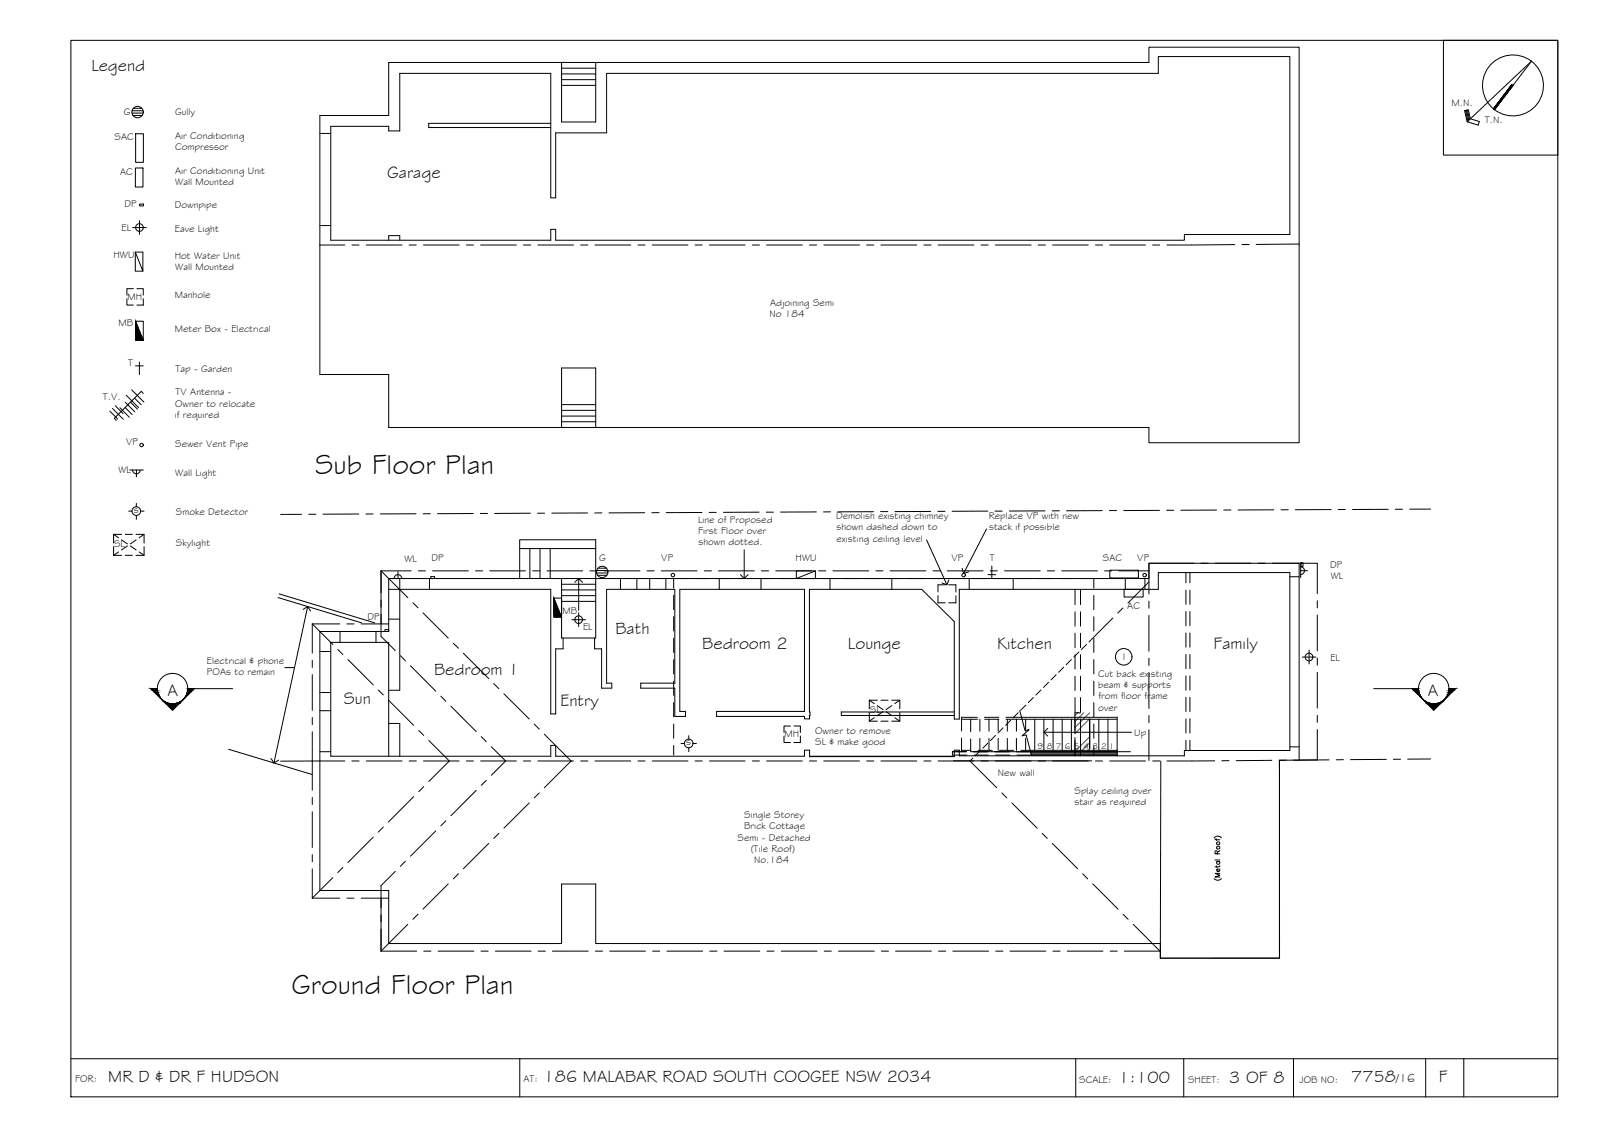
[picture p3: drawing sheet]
<svg xmlns="http://www.w3.org/2000/svg" width="420mm" height="297mm" viewBox="0 0 420 297" stroke-linecap="round" stroke-linejoin="round" font-family="sans-serif">
<!-- layer: HATCH -->
<path d="M282.7 186.9l-.8 .7M284.2 186.9l-2.3 2.3M285.8 193.2l-3.9 3.8M285.8 194.7l-2.4 2.4M285.8 186.9l-3.9 3.8M285.8 196.3l-.8 .8M285.8 188.5l-3.9 3.8" fill="none" stroke="#545454" stroke-width=".26"/>
<g fill="#545454" stroke="#545454" stroke-width=".26">
<path d="M286.3 197.1l6.7 .9v-.9zM286.3 197.1l6.7 .9h-6.7z"/>
<path d="M285.8 197.1l.5 .9v-.9zM285.8 197.1l.5 .9h-.5z"/>
<path d="M283.4 197.1l2.4 .9v-.9zM283.4 197.1l2.4 .9h-2.4z"/>
<path d="M281.9 197.1l1.5 .9v-.9zM281.9 197.1l1.5 .9h-1.5z"/>
<path d="M270.3 197.1l11.6 .9v-.9zM270.3 197.1l11.6 .9h-11.4z"/>
</g>
<!-- layer: BORDER -->
<g fill="none" stroke="#000" stroke-width=".26">
<path d="M18.6 10.6h390v277h-390zM378.6 10.6h30v30.1h-30zM384.4 28.9l.6 2.8M384.6 28.9l.6 2.6M384.8 28.8l.6 2.5M392 28.8l9.7-12.8-16.9 15.9 2.9 .9 .3-1-2.4-.6-.5-2.4-1 .2 .7 2.9M396.5 22.2l-4.8 6.3M18.6 277.6h390M136.3 277.6v10M282.1 277.6v10M310.5 277.6v10M339.2 277.6v10"/>
<path d="M373.9 277.6v10M383.9 277.6v10"/>
<circle cx="396.8" cy="22.4" r="8"/>
</g>
<!-- layer: EXISTING -->
<g fill="none" stroke="#000" stroke-width=".26">
<path d="M147.3 16.4v15.6h8.9v-15.6h145.1v-4h39.4v103.7h-39.4v-4h-145.1v-15.6h-8.9v15.6M147.3 19.4h8.9M147.3 17.9h8.9M156.2 16.4h-54.3v13.9h-18v67.9h18v13.9h54.3M83.9 35h2.8M86.7 33.1h15.2v1.2h2.9v-15.1h39.6v32.7h1.3v-17.1h13.4v-15.6h144.7v-4.4h34.5v46.7h-27.7v1.5h-164.9v-2.9h-1.3v2.9h-57.7zM144.4 32.3h-32v1.1h32M147.3 22.4h8.9M147.3 20.9h8.9M83.9 59.1h2.8M101.9 63v-1.2h2.9v1.2M147.3 106.1h8.9"/>
<path d="M147.3 107.6h8.9M147.3 109.1h8.9M147.3 110.6h8.9M101.9 154.5h42.5v32.7h1.3v-17.1h2v-2.8M104.8 151.7v29.3h-2.9M112.6 151.7v2.8M136.3 151.7v-10.2h19.9v25.8h-8.9v-15.6M136.3 143.8h19.9M139 143.8v7.9M141.6 143.8v7.9M144.3 143.8v7.9M147.3 157.7h8.9"/>
<path d="M147.3 156.2h8.9M147.3 154.7h8.9M147.3 153.2h8.9M162.7 151.7v2.8M167 151.7v2.8M170.4 151.7v2.8M174.6 151.7v2.8M188.6 151.7v2.8M199.6 151.7v2.8M217.7 151.7v2.8M233.9 151.7v2.8M246 156.2v1.8h1.9"/>
<path d="M247.9 153.3h-1.9v1.9M248.8 153.3h1.9v1.9M250.7 156.2v1.8h-1.9M254.2 151.7v2.8M265.7 151.7v2.8M281.9 154.5v4M283.4 154.5v4M295.1 151.7v2.8M300.3 151.7v2.8M311 150.1v2.7M311 154.7v3.7M312.1 150.1v2.7"/>
<path d="M312.1 154.7v3.7M338.3 151.2h2.4M83.9 170.8h2.8M89.2 165.6v2.8M98.6 165.6v2.8M101.9 162.3h2.9M155.9 167.3v2.8h1.9v10.3h2.7v-1.3h-1.4v-24.6h17.9v24.6h-9v1.3h9v7.4h2.8v-1.3h-1.5v-32h32.7v32h-23.1v1.3h23.1v.7h1.3v-34h29.4l8.6 8.5v25.5h1.3v-34h52.2v-4.4h34.5v46.7h-27.7v1.4h-59v-1.5h-1.3v1.6h-38v-1.6h-1.3v1.6h-65.3v-2.9h-1.3v2.9h-57.7v-29.9h15.2v29.9M281.9 160.4v3.8M281.9 166v3.8M281.9 171.7v3.7M281.9 177.3v3.7M283.4 160.4v3.8"/>
<path d="M283.4 166v3.8M283.4 171.7v3.7M283.4 177.3v3.7M311 160.3v3.8M311 165.9v3.8M311 171.6v3.7M311 177.2v3.7M312.1 160.3v3.8M312.1 165.9v3.8M312.1 171.6v3.7M312.1 177.2v3.7M83.9 197.1h2.8"/>
<path d="M83.9 186.3h2.8M83.9 181.6h2.8M101.9 189.7h2.9v8.6M212.3 198.4h38M250.3 186.7h-29.7v.9h29.7M254.6 197.1h41.9M281.9 182.9v3.8M281.9 188.5v3.8M281.9 194.2v4M283.4 182.9v3.8M283.4 188.5v3.8M283.4 194.2v4"/>
<path d="M311 182.8v3.8M311 188.4v3.8M311 194.1v2.7M312.1 182.8v3.8M312.1 188.4v3.8M312.1 194.1v2.7M335.6 199.3v51.9h-31.3v-4M338.3 195.8h2.4M340.7 199.3v-51.6h-39.4v4h-199.4v13.9h-18v67.9h18v13.9h45.4v-15.6h8.9v15.6h148.1"/>
</g>
<!-- layer: ROOFPLAN EXIST. -->
<g fill="none" stroke="#000" stroke-width=".26">
<path d="M99.9 149.7v17.1l3.8 3.8M99.9 149.7h7.9M99.9 149.7l7.1 7M108.3 158l1.3 1.3M109.7 149.7h1.9M113.5 149.7h9.3M124.7 149.7h1.9M128.4 149.7h9.4M139.7 149.7h1.9M143.5 149.7h9.3M154.7 149.7h1.9M158.5 149.7h9.3"/>
<path d="M169.7 149.7h1.9M173.4 149.7h9.4M184.7 149.7h1.9M188.5 149.7h9.3M199.7 149.7h1.9M203.5 149.7h9.3M214.7 149.7h1.9M218.4 149.7h9.4M229.7 149.7h1.9M233.5 149.7h9.3M244.7 149.7h1.9M248.4 149.7h9.4"/>
<path d="M259.7 149.7h1.9M263.4 149.7h9.4M274.7 149.7h1.9M278.5 149.7h9.3M289.7 149.7h1.9M293.4 149.7h7.9M294.5 159.4l-1.3 1.3M301.3 157.6v1.9M301.3 152.6l-5.5 5.5M313.1 147.7h-11.8v8M315 147.7h1.9M318.7 147.7h9.4"/>
<path d="M330 147.7h1.9M333.7 147.7h11.8v7.9M345.5 157.5v1.9M81.9 163.6v7.6M81.9 173.1v1.9M81.9 176.9v9.3M81.9 163.6h7.2M81.9 163.6l5.4 5.3M88.6 170.3l1.3 1.3M91 163.6h1.8M91.3 172.9l6.6 6.6M94.7 163.6h7.2"/>
<path d="M105 171.9l1.3 1.3M107.7 174.6l6.6 6.6M110.9 160.7l6.7 6.6M118.9 168.6l1.3 1.3M121.5 171.3l6.7 6.6M129.5 179.2l1.3 1.4M275 178.9l-1.3 1.3M277 176.9l-1.3 1.3M279 174.9l-1.3 1.3M281 172.9l-1.4 1.4M283 170.9l-1.4 1.4M285 169l-1.4 1.3"/>
<path d="M291.9 162l-6.3 6.3M301.3 161.3v9.4M301.3 172.6v1.9M301.3 176.3v9.4M345.5 161.3v9.3M345.5 172.5v1.9M345.5 176.3v9.3M81.9 188.1v1.9M81.9 191.8v15.4M99.2 180.9l1.3 1.3M101.9 183.5l6.6 6.7M109.8 191.5l1.3 1.3"/>
<path d="M112.5 194.1l5.3 5.4-5.3 5.4M115.6 182.5l1.3 1.3M118.3 185.2l6.6 6.6M126.2 193.1l1.3 1.4M128.9 195.8l3.7 3.7-3.7 3.8M132.2 181.9l6.6 6.6M140.1 189.8l1.3 1.4M142.8 192.5l7 7-7 7M255.1 198.8l-.7 .7 7 7M257.1 196.8l-1.3 1.3M259.1 194.8l-1.3 1.3M261.1 192.8l-1.3 1.4"/>
<path d="M263.1 190.8l-1.3 1.4M265.1 188.8l-1.4 1.4M267 186.9l-1.3 1.3M269 184.9l-1.3 1.3M271 182.9l-1.3 1.3M273 180.9l-1.3 1.3M301.3 187.6v1.9M301.3 191.3v8.1M345.5 191.3v7.9l-9.9 .1v51.9h-31.3l.1-51.7M345.5 187.5v1.9M81.9 209.1v1.8M81.9 212.8v9.4"/>
<path d="M97.9 219.5l-6.6 6.6M100.5 216.8l-1.3 1.4M108.5 208.9l-6.6 6.6M111.1 206.2l-1.3 1.4M114.3 217.8l-6.6 6.7M116.9 215.2l-1.3 1.3M124.9 207.2l-6.6 6.7M127.5 204.6l-1.3 1.3M130.8 218.5l-1.3 1.3M138.8 210.5l-6.6 6.6M141.4 207.9l-1.3 1.3M262.7 207.9l1.4 1.3"/>
<path d="M265.4 210.5l6.6 6.6M273.4 218.5l1.3 1.3M81.9 224v1.9M81.9 227.8v7.7M81.9 235.5h7.2M87.3 230.1l-5.4 5.4M89.9 227.4l-1.3 1.4M91 235.5h1.8M94.7 235.5h7.2M103.7 228.4l-3.8 3.8v17.2M106.3 225.8l-1.3 1.3M109.6 239.7l-1.3 1.3"/>
<path d="M117.6 231.7l-6.7 6.7M120.2 229.1l-1.3 1.3M128.2 221.1l-6.7 6.6M276 221.1l6.6 6.6M284 229.1l1.3 1.3M286.6 231.7l6.6 6.7M294.6 239.7l1.3 1.3M99.9 249.4h9.4M107 242.3l-7.1 7.1M111.2 249.4h1.8M114.9 249.4h9.4M126.2 249.4h1.8"/>
<path d="M129.9 249.4h9.4M141.1 249.4h1.9M144.9 249.4h9.4M156.2 249.4h1.8M159.9 249.4h9.4M171.2 249.4h1.8M174.9 249.4h9.4M186.1 249.4h1.9M189.9 249.4h9.4M201.2 249.4h1.8M204.9 249.4h9.4M216.2 249.4h1.8"/>
<path d="M219.9 249.4h9.4M231.1 249.4h1.9M234.9 249.4h9.4M246.2 249.4h1.8M249.9 249.4h9.4M261.1 249.4h1.9M264.9 249.4h9.4M276.1 249.4h1.9M279.9 249.4h9.4M291.2 249.4h1.8M297.2 242.3l7 7.1h-9.3"/>
</g>
<!-- layer: NEWWORK -->
<g fill="none" stroke="#000" stroke-width=".26">
<path d="M176.7 156.1v3.7M180.2 151.7h-3.5v2.5M182.1 151.7h3.8M187.7 151.7h3.8M193.3 151.7h3.8M199 151.7h3.7M204.6 151.7h3.8M210.2 151.7h3.8M215.8 151.7h3.8M221.5 151.7h3.7M227.1 151.7h3.8M232.7 151.7h3.8"/>
<path d="M238.3 151.7h3.8M244 151.7h3.7M249.6 151.7h3.8M255.2 151.7h3.8M260.8 151.7h3.8M266.5 151.7h3.7M272.1 151.7h3.8M277.7 151.7h3.8M283.3 151.7h3.6v2.5M286.9 156.1v3.7M176.7 161.7v3.7M176.7 167.3v3.8"/>
<path d="M176.7 172.9v3.8M176.7 178.6v3.7M286.9 161.7v3.7M286.9 167.3v3.8M286.9 172.9v3.8M286.9 178.6v3.7M176.7 184.2v3.7M176.7 189.8v3.8M176.7 195.4v2.6M250.1 199.5h36.2M253.5 197.1h-3.7v.9h3.8M255.3 197.1h3.8"/>
<path d="M255.5 198h3.7M261 197.1h3.7M261.1 198h3.7M266.6 197.1h26.4M266.7 198h26.3M281.9 186.9v4.6M281.9 193.4v4.6M286.9 184.2v3.7M286.9 189.8v3.8M286.9 195.4v2.6M293 196.7v1.5"/>
</g>
<!-- layer: SERVICES -->
<g fill="none" stroke="#000" stroke-width=".26">
<path d="M34.6 29.6h3M34.6 29h2.9M34.9 30.3h2.4M35 28.4h2.2M35.6 35.1h2v7.5h-2zM34.8 59.7h3.6M35.5 44h2v5h-2zM36.6 57.8v3.7M36.6 53.5h1v.5h-1zM33.3 78.3v1.7h1.7M35 75.7h-1.7v1.7M35.5 66.1l2 5v-5h-2v5h2"/>
<path d="M35.9 75.7h1.7v1.7M37.6 78.3v1.7h-1.7M35.5 84.2v5h2.1l-2.1-5h2.1v5M35.5 95.9h2.1M36.6 94.9v3.3M28.8 107.8l2.1 2M29.5 107.1l2.8 2.8M30.2 106.4l2.1 2.1M31.5 106.9l2.4 2.5M32.8 106.8l1.9 1.9M32.9 105.5l2.5 2.5M33.1 103.6l3.2 3.2"/>
<path d="M34.2 105.4l1.9 1.9M34.5 102.2l3.2 3.2M35.3 104.4l1.7 1.7M37.6 103.1l-.6-.5-7 7.1 .5 .5M33.7 134h.9M34 123.2h3.6M34.8 123.2a1.01 1.01 0 0 0 1 1 1.01 1.01 0 0 0 1-1M35.8 132v.9M35.8 135.1v1.1M35.8 123.2v1.8M36.9 134h.9M29.8 143.3v2.3h2.1"/>
<path d="M29.8 140.1h2.1M31.1 141l-1.3-.9v2.3M31.1 144.7l-1.3 .9M31.9 141.5l1.5 1.1M32.9 140.1h1.8M32.9 145.6h1.8M33.4 143.1l-1.5 1.1M34.2 143.1l1.5 1.1M35.7 140.1h2.1v2.3M35.7 141.5l-1.5 1.1M36.5 144.7l1.3 .9M37.8 143.3v2.3h-2.1"/>
<path d="M37.8 140.1l-1.3 .9M72.9 156.7l21.9 6.6M73.2 155.7l25.1 7.6M102.6 151.7h3.6M103.4 151.7a1.01 1.01 0 0 1 1-1 1.01 1.01 0 0 1 1 1M104.4 149.9v1.8M113 151.2h1v.5h-1zM145.3 156.8v5h2l-2-5h2v5M156.5 150.2h2.9M156.5 149.6h2.9M156.7 150.8h2.5M156.9 149h2.2"/>
<path d="M213.9 149.7l-5 2h5v-2h-5v2M259.1 150.7h2M260.1 148.4v3.3M291.1 149.5h7.5v2h-7.5zM294.8 154.5h5v2h-5zM341.1 148.6a1.01 1.01 0 0 1 1 1 1.01 1.01 0 0 1-1 1M341.1 149.6h1.8M341.1 147.8v3.6M341.2 147.5h.5v1h-.5zM101 165.1h.9v.5h-.9zM150 162.5h3.6M151.8 160.6v3.7"/>
<path d="M341.5 172.3h3.6M343.3 170.4v3.7M60 196.4l21.9 6.7M178.6 194.9h.9M180.6 192.9v.9M180.6 196v1.1M181.8 194.9h.9M205.6 193v1.7h1.7M207.3 190.3h-1.7v1.7M208.2 190.3h1.7v1.7M209.9 193v1.7h-1.7M228 186.8v2.3h2.1"/>
<path d="M228 183.6h2.1M229.3 184.5l-1.3-.9v2.2M229.3 188.2l-1.3 .9M230.1 185l1.5 1M231 183.6h1.9M231 189.1h1.9M231.6 186.6l-1.5 1M232.4 186.6l1.5 1M233.9 183.6h2.1v2.2M233.9 185l-1.5 1M234.7 188.2l1.3 .9M236 186.8v2.3h-2.1"/>
<path d="M236 183.6l-1.3 .9"/>
<circle cx="36.1" cy="29.4" r="1.49"/>
<circle cx="36.6" cy="59.7" r="1.01"/>
<circle cx="37.1" cy="116.7" r=".46"/>
<circle cx="35.7" cy="134" r="1.13"/>
<circle cx="157.9" cy="149.9" r="1.49"/>
<circle cx="176.5" cy="150.8" r=".46"/>
<circle cx="252.7" cy="150.8" r=".46"/>
<circle cx="300.2" cy="150.8" r=".46"/>
<circle cx="151.8" cy="162.5" r="1.01"/>
<circle cx="343.3" cy="172.3" r="1.01"/>
<circle cx="180.6" cy="194.9" r="1.13"/>
</g>
<path d="M35.5 84.2l2.1 5h-2.1zM145.3 156.8l2 5h-2z" fill="#000" stroke="#000" stroke-width=".26"/>
<!-- layer: STAIRS -->
<g fill="none" stroke="#000" stroke-width=".26">
<path d="M249.8 197.1h3.7M252.2 196.7h2.4M252.2 188.6h4.2M252.2 193.5v3.6M254.6 188.6v3.3M254.6 193.8v3.3M255.3 197.1h3.8M256.3 188.1h-4.1v3.5M256.5 196.7h3.8M257 188.6v3.1M257 193.6v3.1M258.2 188.1h3.7"/>
<path d="M258.2 188.6h3.8M259.4 188.6v3.1M259.4 193.6v3.1M260.9 197.1h3.8M261.8 188.6v3.1M261.8 193.6v3.1M262.1 196.7h3.8M263.8 188.1h29.2v8.6h-25.3M263.9 188.6h29.1M264.2 188.6v3.1M264.2 193.6v3.1M266.6 188.6v3.1"/>
<path d="M266.6 193.6v3.1M266.6 197.1h26.4M269 188.6v3.1M269 193.6v3.1M271.4 188.6v8.1M273.8 188.6v8.1M276.2 188.6v8.1M278.6 188.6v8.1M281 188.6v8.1M283.4 188.6v8.1M285.8 188.6v7.8M288.2 188.6v8.1"/>
<path d="M290.6 188.6v8.1"/>
</g>
<!-- layer: 0 -->
<g fill="none" stroke="#000" stroke-width=".26">
<path d="M258.7 138.7l-6 11.6M79.5 159.8l1.2-.8 .8 1.2M80.7 159l-3.5 16h-2.5M150.8 152.7l1-1 1 1M151.8 151.7v8.3M194.2 150.7l1 1 1-1M195.2 144.1v7.6M243 141.6l5.4 11.7M248.9 152l-.5 1.3-1.4-.5M252.3 149l.4 1.3 1.4-.4M77.2 175l-5.4 25M71.1 198.9l.7 1.1 1.3-.7"/>
<path d="M273.8 192h22.9M274.8 191l-1 1 1 1"/>
</g>
<!-- layer: BOUNDARY -->
<g fill="none" stroke="#000" stroke-width=".26">
<path d="M83.9 64.2h6.5M92.3 64.2h1.9M96.1 64.2h9.3M107.3 64.2h1.9M111 64.2h9.4M122.3 64.2h1.9M126.1 64.2h9.3M137.3 64.2h1.9M141.1 64.2h9.3M152.3 64.2h1.9M156 64.2h9.4M167.3 64.2h1.9"/>
<path d="M171.1 64.2h9.3M182.3 64.2h1.9M186.1 64.2h9.3M197.3 64.2h1.9M201 64.2h9.4M212.3 64.2h1.9M216.1 64.2h9.3M227.3 64.2h1.9M231 64.2h9.4M242.3 64.2h1.9M246 64.2h9.4M257.3 64.2h1.9"/>
<path d="M261.1 64.2h9.3M272.3 64.2h1.9M276 64.2h9.4M287.3 64.2h1.9M291 64.2h9.4M302.3 64.2h1.9M323.9 64.1l-17.8 .1M325.7 64.1h1.9M340.7 64l-11.2 .1M79.1 134.8l-5.5 .1M81 134.8h1.9M94.1 134.8h-9.4"/>
<path d="M97.8 134.7l-1.8 .1M109.1 134.7h-9.4M112.8 134.7h-1.8M124.1 134.6l-9.4 .1M126 134.6h1.9M139.1 134.5l-9.4 .1M141 134.5h1.8M154.1 134.5h-9.4M157.8 134.5h-1.8M169.1 134.4l-9.4 .1M172.9 134.4h-1.9M184.1 134.4h-9.4"/>
<path d="M186 134.3h1.8M199.1 134.3h-9.4M201 134.3h1.8M214.1 134.2l-9.4 .1M217.8 134.2h-1.8M229.1 134.1l-9.4 .1M231 134.1h1.8M244.1 134.1h-9.4M246 134.1h1.8M259.1 134h-9.4M261 134h1.8M274.1 133.9l-9.4 .1"/>
<path d="M277.8 133.9h-1.8M289.1 133.9h-9.4M291 133.9h1.8M304.1 133.8l-9.4 .1M306 133.8h1.8M319.1 133.7l-9.4 .1M322.8 133.7h-1.8M334.1 133.7h-9.4M337.8 133.6l-1.8 .1M349.1 133.6h-9.4M351 133.6h1.8M364.1 133.5l-9.4 .1"/>
<path d="M366 133.5h1.8M375.2 133.5h-5.5M90.4 199.5l-16.8 .1M92.3 199.5h1.9M96.1 199.5h9.3M107.3 199.5h1.9M111 199.5h9.4M122.3 199.5h1.9M126.1 199.5h9.3M137.3 199.5h1.9M141.1 199.5h9.3M152.3 199.5h1.9"/>
<path d="M156 199.5h9.4M167.3 199.5h1.9M171.1 199.5h9.3M182.3 199.5h1.9M186.1 199.5h9.3M197.3 199.5h1.9M201 199.5h9.4M212.3 199.5h1.9M216.1 199.5h9.3M227.3 199.5h1.9M231 199.5h9.4M242.3 199.5h1.9"/>
<path d="M246 199.5h9.4M257.3 199.5h1.9M261.1 199.5h9.3M272.3 199.5h1.9M276 199.5h9.4M287.3 199.5h1.9M291 199.5h9.4M302.3 199.5h1.9M318.6 199.5h-12.5M322.3 199.4h-1.9M333.6 199.3l-9.4 .1M337.3 199.3h-1.8"/>
<path d="M348.6 199.2l-9.4 .1M352.3 199.2h-1.8M363.6 199.1l-9.4 .1M367.3 199l-1.9 .1M375.2 199h-6"/>
</g>
<!-- layer: 0.13 -->
<path d="M267.4 186.3l1.4 5.3 1.1-.3-1.8 1.6 1-.2 1.4 5.3" fill="none" stroke="#000" stroke-width=".26"/>
<!-- layer: SECTION POINT -->
<g fill="#000" stroke="#000" stroke-width=".26">
<path d="M42 183l.4 .4zM42.8 183.7l.5 .3zM43.6 184.5h3.3l-1.6 1.7zM47.7 183.7l.4-.3zM48.4 183l-.3 .4zM372.8 183l.4 .4zM373.2 183.4l.4 .3zM374.4 184.5h3.3l-1.7 1.7zM378 184l.5-.3zM379.2 183l-.3 .4z"/>
<path d="M39.6 180.5l.5 .6h1.2zM39.6 180.5h1.7v.6z"/>
<path d="M40.1 181.1l.5 .5h.8zM40.1 181.1h1.2l.1 .5z"/>
<path d="M40.6 181.6l.5 .5h.5zM40.6 181.6h.8l.2 .5z"/>
<path d="M41.1 182.1l.7 .4zM41.1 182.1h.5l.2 .4z"/>
<path d="M41.6 182.5l.5 .5zM41.6 182.5l.5 .5z"/>
<path d="M43.1 184l.2 .3h.6zM43.1 184l.8 .3z"/>
<path d="M42.8 183.7l.5 .3zM42.4 183.4l.4 .3z"/>
<path d="M43.3 184.3l1.1 .1zM43.3 184.3l1.1 .1z"/>
<path d="M43.5 184.4l1.5 .1zM43.5 184.4l1.5 .1z"/>
<path d="M45.5 184.5h1.4zM46.1 184.4h.9z"/>
<path d="M46.1 184.4h.9l-.3-.1zM46.7 184.3h.5l-.2 .1z"/>
<path d="M46.7 184.3h.5v-.3zM47.2 184h.2l-.2 .3z"/>
<path d="M47.2 184l.5-.3zM47.7 183.7l-.3 .3z"/>
<path d="M48.7 182.5l-.3 .5zM48.7 182.5h.2l-.4 .5z"/>
<path d="M48.9 182.1l-.2 .4h.2zM48.9 182.1h.5l-.5 .4z"/>
<path d="M49.1 181.6l-.2 .5h.5zM49.1 181.6h.8l-.5 .5z"/>
<path d="M49.2 181.1l-.1 .5h.8zM49.2 181.1h1.2l-.5 .5z"/>
<path d="M49.3 180.5l-.1 .6h1.2zM49.3 180.5h1.6l-.5 .6z"/>
<path d="M370.9 181.1l1.1-.6 .1 .6zM370.4 180.5l.5 .6 1.1-.6z"/>
<path d="M371.4 181.6l.7-.5 .1 .5zM370.9 181.1l.5 .5 .7-.5z"/>
<path d="M372.2 181.6l.1 .5h-.4zM371.4 181.6l.5 .5 .3-.5z"/>
<path d="M372.3 182.1l.3 .4h-.2zM371.9 182.1l.5 .4-.1-.4z"/>
<path d="M372.6 182.5l.3 .5zM372.4 182.5l.4 .5-.2-.5z"/>
<path d="M373.6 183.7l.5 .3zM373.6 183.7l.3 .3z"/>
<path d="M374.1 184l.5 .3h-.5zM373.9 184l.2 .3v-.3z"/>
<path d="M374.3 184.4l.3-.1 .6 .1zM374.1 184.3l.2 .1 .3-.1z"/>
<path d="M374.4 184.5h1.4zM374.3 184.4h.9z"/>
<path d="M376.3 184.5l1.5-.1zM376.3 184.5l1.5-.1z"/>
<path d="M376.9 184.4l1-.1zM376.9 184.4l1-.1z"/>
<path d="M377.4 184.3l.8-.3-.3 .3zM377.4 184.3l.8-.3z"/>
<path d="M378 184l.5-.3zM378.4 183.7l.5-.3z"/>
<path d="M379.2 183l.5-.5zM379.5 182.5l-.3 .5 .5-.5z"/>
<path d="M379.5 182.5l.7-.4zM379.7 182.1l-.2 .4 .7-.4z"/>
<path d="M379.7 182.1l.9-.5-.4 .5zM379.9 181.6l-.2 .5 .9-.5z"/>
<path d="M379.9 181.6l1.3-.5-.6 .5zM380 181.1l-.1 .5 1.3-.5z"/>
<path d="M380 181.1l1.7-.6-.5 .6zM380 180.5v.6l1.7-.6z"/>
</g>
<g fill="none" stroke="#000" stroke-width=".26">
<path d="M41.3 180.5h-1.7l5.7 5.7 5.6-5.7M49.3 180.5h11.7M360.3 180.5h11.7M370.4 180.5l5.6 5.7 5.7-5.7h-1.7"/>
<circle cx="45.3" cy="180.5" r="4"/>
<circle cx="376" cy="180.5" r="4"/>
</g>
<!-- layer: NEWWORK -->
<path d="M281.9 186.9h1.5" fill="none" stroke="#000" stroke-width=".3"/>
<!-- layer: BORDER -->
<g fill="#000" stroke="#000" stroke-width=".26">
<path d="M396.8 22.4l-4.8 6.4-.3-.2zM396.8 22.4l-4.8 6.4z"/>
<path d="M396.5 22.2l-4.8 6.4 5.1-6.2zM396.5 22.2l-4.8 6.4z"/>
</g>
<!-- layer: TEXT -->
<g fill="none" stroke="#000" stroke-width=".26">
<path d="M318.4 219.6a1.27 1.27 0 0 1 1.9 0M318.7 219.9l.2 .3h1M319.1 219.9v.5M318.4 230.3a1.27 1.27 0 0 0 1.9 0M318.7 225.5h1.2M319.1 227v.4M319.1 225.9h.8M319.3 225.9a.4 .4 0 0 0-.1 .6 .4 .4 0 0 0 .6 0 .4 .4 0 0 0 0-.6M319.3 223.9l-.1-.7-.3-.2-.2 .3v.6h1.2M319.8 227.8a.4 .4 0 0 1 0 .6 .4 .4 0 0 1-.6 0 .4 .4 0 0 1 .1-.6l.2 .7M319.9 229h-1.2l1.2 .5-1.2 .4h1.2M319.9 227l-.2 .3h-1"/>
<path d="M319.9 223l-.6 .4"/>
<circle cx="294.7" cy="172.2" r="2.17"/>
<circle cx="319.5" cy="221.1" r=".41"/>
<circle cx="319.5" cy="222.2" r=".41"/>
</g>
<g font-size="7.5">
<text x="82.6" y="124.3">Sub Floor Plan</text>
<text x="76.4" y="260.5">Ground Floor Plan</text>
</g>
<g font-size="4.5">
<text x="24" y="18.6">Legend</text>
<text x="101.6" y="46.6">Garage</text>
<text x="161.4" y="166.3">Bath</text>
<text x="184.2" y="170.3">Bedroom 2</text>
<text x="222.4" y="170.3">Lounge</text>
<text x="261.5" y="170.3">Kitchen</text>
<text x="318.3" y="170.3">Family</text>
<text x="113.8" y="177.1">Bedroom 1</text>
<text x="43.9" y="182.4">A</text>
<text x="90.2" y="184.5">Sun</text>
<text x="147" y="185.1">Entry</text>
<text x="374.5" y="182.4">A</text>
<text x="28.4" y="283.6">MR D &amp; DR F HUDSON</text>
<text x="142.6" y="283.6">186 MALABAR ROAD SOUTH COOGEE NSW 2034</text>
<text x="293.3" y="283.9">1:100</text>
<text x="322.3" y="283.9">3 OF 8</text>
<text x="354.4" y="283.8">7758</text>
<text x="377.4" y="283.7">F</text>
</g>
<text font-size="3.2" x="366.2" y="283.8">/16</text>
<g font-size="2.6">
<text x="380.7" y="27.7" transform="rotate(1 380.7 27.7)">M.N.</text>
<text x="32.5" y="30.2">G</text>
<text x="45.9" y="30.1">Gully</text>
<text x="389.4" y="32.3" transform="rotate(1 389.4 32.3)">T.N.</text>
<text x="30.1" y="36.8">SAC</text>
<text x="45.9" y="39.4">Compressor</text>
<text x="45.9" y="36.4">Air Conditioning</text>
<text x="31.5" y="45.9">AC</text>
<text x="45.9" y="45.6">Air Conditioning Unit</text>
<text x="46" y="48.6">Wall Mounted</text>
<text x="32.6" y="54.2">DP</text>
<text x="45.8" y="54.5">Downpipe</text>
<text x="31.9" y="60.6">EL</text>
<text x="45.9" y="60.9">Eave Light</text>
<text x="29.7" y="67.8">HWU</text>
<text x="45.8" y="67.9">Hot Water Unit</text>
<text x="46" y="70.8">Wall Mounted</text>
<text x="33.4" y="78.6">MH</text>
<text x="45.8" y="78.2">Manhole</text>
<text x="201.8" y="83.1">No 184</text>
<text x="202" y="80.2">Adjoining Semi</text>
<text x="31" y="85.4">MB</text>
<text x="45.8" y="87">Meter Box - Electrical</text>
<text x="33.6" y="95.9">T</text>
<text x="46" y="97.6">Tap - Garden</text>
<text x="27" y="104.8">T.V.</text>
<text x="45.9" y="106.6">Owner to relocate</text>
<text x="46" y="103.7">TV Antenna -</text>
<text x="45.8" y="109.5">if required</text>
<text x="33.1" y="116.6">VP</text>
<text x="45.9" y="117.3">Sewer Vent Pipe</text>
<text x="31.1" y="124.1">WL</text>
<text x="46" y="124.9">Wall Light</text>
<text x="35.1" y="134.5">s</text>
<text x="46.2" y="134.9">Smoke Detector</text>
<text x="183.1" y="137">Line of Proposed</text>
<text x="219.3" y="136.2">Demolish existing chimney</text>
<text x="259.3" y="136.2">Replace VP with new</text>
<text x="29.9" y="143.5">SL</text>
<text x="46.2" y="143.2">Skylight</text>
<text x="183.1" y="139.9">First Floor over</text>
<text x="183.2" y="142.9">shown dotted.</text>
<text x="219.4" y="139.1">shown dashed down to</text>
<text x="219.4" y="142">existing ceiling level</text>
<text x="259.4" y="139.1">stack if possible</text>
<text x="106.1" y="147.2">WL</text>
<text x="113.1" y="147.2">DP</text>
<text x="157.1" y="147.2">G</text>
<text x="173.4" y="147.2">VP</text>
<text x="208.7" y="147.2">HWU</text>
<text x="249.5" y="147.1">VP</text>
<text x="259.6" y="147.2">T</text>
<text x="289.2" y="147.2">SAC</text>
<text x="298.3" y="147.2">VP</text>
<text x="348.8" y="149">DP</text>
<text x="349" y="151.9">WL</text>
<text x="147.6" y="161">MB</text>
<text x="295.7" y="159.7">AC</text>
<text x="96.4" y="162.6">DP</text>
<text x="152.9" y="165.2">EL</text>
<text x="293.9" y="173">1</text>
<text x="348.9" y="173.2">EL</text>
<text x="54.3" y="174.2">Electrical &amp; phone</text>
<text x="54.3" y="177.1">POAs to remain</text>
<text x="288" y="177.5">Cut back existing</text>
<text x="288" y="180.4">beam &amp; supports</text>
<text x="288.1" y="183.4">from floor frame</text>
<text x="228.1" y="187">SL</text>
<text x="288" y="186.3">over</text>
<text x="180" y="195.4">s</text>
<text x="205.8" y="193.2">MH</text>
<text x="213.8" y="192.3">Owner to remove</text>
<text x="213.8" y="195.3">SL &amp; make good</text>
<text x="297.5" y="192.8">Up</text>
<text x="261.7" y="203.6">New wall</text>
<text x="281.8" y="208.1">Splay ceiling over</text>
<text x="195.2" y="214.5">Single Storey</text>
<text x="281.8" y="211">stair as required</text>
<text x="193.4" y="220.4">Semi - Detached</text>
<text x="195.2" y="217.5">Brick Cottage</text>
<text x="196.9" y="223.3">(Tile Roof)</text>
<text x="197.8" y="226.2">No.184</text>
<text x="19.7" y="283.8">FOR:</text>
<text x="137.3" y="283.6">AT:</text>
<text x="283" y="283.9">SCALE:</text>
<text x="311.6" y="283.9">SHEET:</text>
<text x="340.8" y="283.9">JOB NO:</text>
</g>
<g font-size="2.2">
<text x="272.1" y="196.3">9</text>
<text x="274.6" y="196.3">8</text>
<text x="276.9" y="196.3">7</text>
<text x="279.3" y="196.3">6</text>
<text x="281.7" y="196.3">5</text>
<text x="284.2" y="196.3">4</text>
<text x="286.5" y="196.3">3</text>
<text x="288.8" y="196.3">2</text>
<text x="290.8" y="196.3">1</text>
</g>
</svg>
